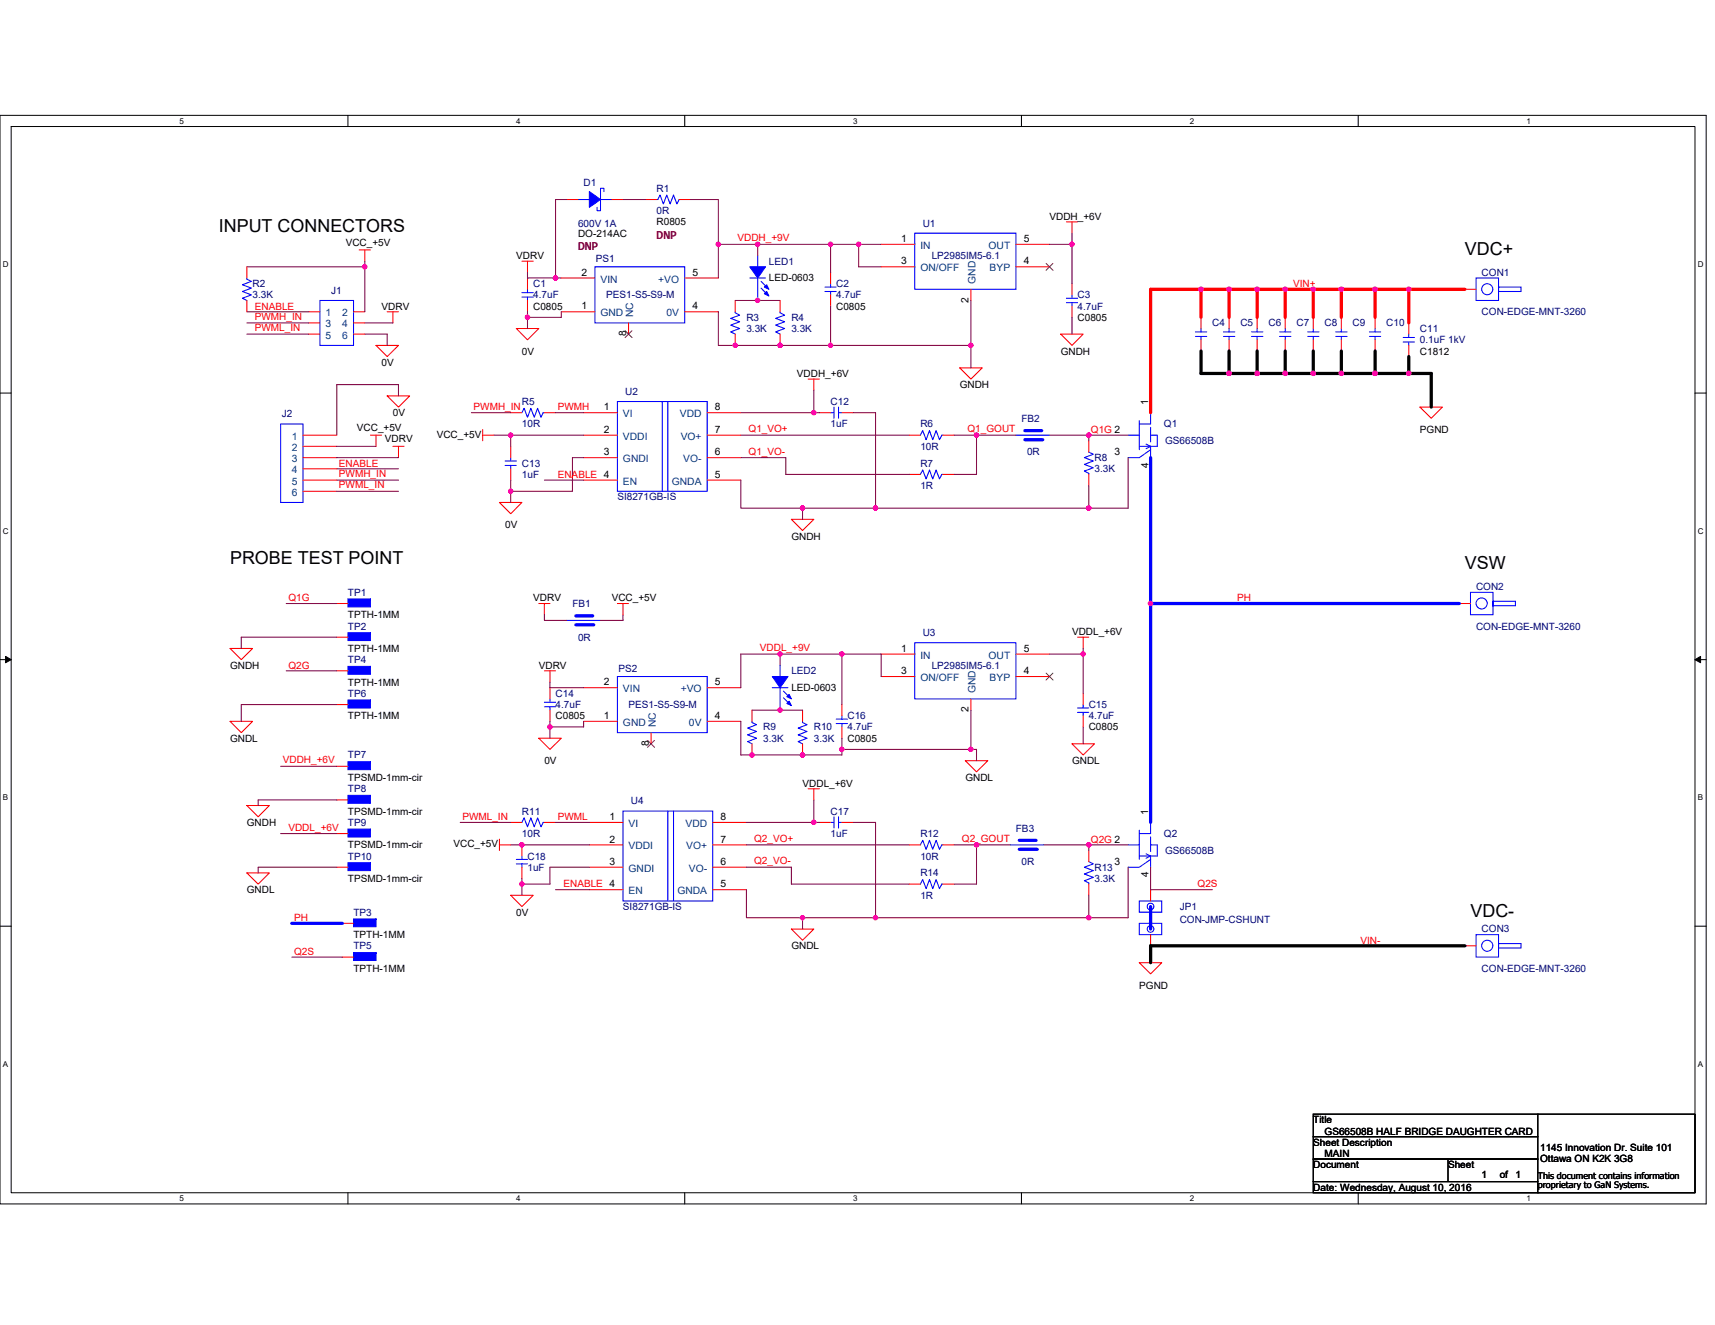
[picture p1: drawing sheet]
<svg xmlns="http://www.w3.org/2000/svg" width="279mm" height="216mm" viewBox="0 0 279 216" stroke-linecap="round" stroke-linejoin="round" font-family="sans-serif">
<path d="M0 18.8h278v177.4h-278zM1.8 20.6h274.3v173.8h-274.3z" fill="none" stroke="#000" stroke-width=".16"/>
<g fill="#fff">
<path d="M29.3 19h.7v1.4h-.7z"/>
<path d="M29.3 194.5h.7v1.5h-.7z"/>
</g>
<path d="M56.7 18.8v1.8M56.7 194.4v1.8" fill="none" stroke="#000" stroke-width=".17"/>
<g fill="#fff">
<path d="M84.1 19h.7v1.4h-.7z"/>
<path d="M84.1 194.5h.7v1.5h-.7z"/>
</g>
<path d="M111.5 18.8v1.8M111.5 194.4v1.8" fill="none" stroke="#000" stroke-width=".17"/>
<g fill="#fff">
<path d="M139 19h.7v1.4h-.7z"/>
<path d="M139 194.5h.7v1.5h-.7z"/>
</g>
<path d="M166.4 18.8v1.8M166.4 194.4v1.8" fill="none" stroke="#000" stroke-width=".17"/>
<g fill="#fff">
<path d="M193.8 19h.8v1.4h-.8z"/>
<path d="M193.8 194.5h.8v1.5h-.8z"/>
</g>
<path d="M221.3 18.8v1.8M221.3 194.4v1.8" fill="none" stroke="#000" stroke-width=".17"/>
<g fill="#fff">
<path d="M248.7 19h.7v1.4h-.7z"/>
<path d="M248.7 194.5h.7v1.5h-.7z"/>
<path d="M.5 42.3h.9v1.5h-.9z"/>
<path d="M276.6 42.3h1v1.5h-1z"/>
<path d="M.5 85.8h.9v1.4h-.9z"/>
<path d="M276.6 85.8h1v1.4h-1z"/>
</g>
<path d="M0 64.1h1.8M276.1 64.1h1.9" fill="none" stroke="#000" stroke-width=".17"/>
<g fill="#fff">
<path d="M.5 129.2h.8v1.5h-.8z"/>
<path d="M276.6 129.2h.9v1.5h-.9z"/>
</g>
<path d="M0 107.5h1.8M276.1 107.5h1.9" fill="none" stroke="#000" stroke-width=".17"/>
<path d="M.9 107l.9 .5-.9 .5zM276.1 107.5l1-.5v1z" fill="#000" stroke="#000" stroke-width=".16"/>
<g fill="#fff">
<path d="M.5 172.6h.8v1.5h-.8z"/>
<path d="M276.6 172.6h.9v1.5h-.9z"/>
</g>
<path d="M0 150.9h1.8M276.1 150.9h1.9M214 181.5h36.5v3.7h-36.5zM214 192.5h36.5v1.9h-36.5zM214 185.2h36.5v3.7h-36.5zM214 188.9h36.5v3.6h-36.5zM235.9 188.9v3.6M250.5 181.5h25.6v12.9h-25.6" fill="none" stroke="#000" stroke-width=".17"/>
<g fill="none" stroke="#f00" stroke-width=".17">
<path d="M92.4 32.5h1.8M99.7 32.5h1.8M105.2 32.5h1.8M110.6 32.5h1.9M143.6 39.8h5.4M165.5 39.8h5.5M173.7 36.2h1.9M174.6 36.2v1.8M40.2 49v1.8M40.2 43.5v1.8M50.3 50.8h1.8M50.3 52.6h1.8"/>
<path d="M50.3 54.4h1.8M57.6 50.8h1.8M57.6 52.6h1.8M57.6 54.4h1.8M58.5 40.7h1.8M59.4 40.7v1.9M61.3 56.3h3.6l-1.8 1.8zM63.1 50.8h1.8M64 50.8v1.8M84.1 53.5h3.7l-1.9 1.9zM85 42.6h1.9M85.9 42.6v1.8"/>
<path d="M85.9 45.3v1.8M85.9 49v1.8M91.4 50.8h5.5M91.4 45.3h5.5M102.4 52.6v1.8M111.5 45.3h5.5M111.5 50.8h5.5M119.8 54.4v1.9M119.8 49v1.8M123.4 41.7h.1M123.4 49h.1M127.1 54.4v1.9"/>
<path d="M127.1 49v1.8M135.3 44.4v1.8M135.3 48v1.9M143.6 43.5h5.4M156.4 59.9h3.6l-1.8 1.9zM158.2 47.1v1.9M165.5 43.5h5.5M172.8 54.4h3.7l-1.9 1.9zM174.6 46.2v1.8M174.6 49.9v1.8M195.7 55.4v1.8M195.7 51.7v1.8"/>
<path d="M200.2 55.4v1.8M200.2 51.7v1.8M204.8 55.4v1.8M204.8 51.7v1.8M209.4 55.4v1.8M209.4 51.7v1.8M214 55.4v1.8M214 51.7v1.8M218.5 55.4v1.8M218.5 51.7v1.8M224 55.4v1.8M224 51.7v1.8"/>
<path d="M229.5 56.3v1.8M229.5 52.6v1.8M238.7 47.1h1.8M49.4 70.9h5.5M49.4 72.7h5.5M49.4 74.6h5.5M49.4 76.4h5.5M49.4 78.2h5.5M60.3 70.9h1.9M61.3 70.9v1.8M63.1 64.5h3.6l-1.8 1.8zM64 72.7h1.8"/>
<path d="M64.9 72.7v1.9M78.6 70.9h1.9M78.6 70v1.8M83.2 76.4v1.8M83.2 72.7v1.9M83.2 67.2h1.8M88.7 67.2h1.8M95.1 67.2h5.5M95.1 70.9h5.5M95.1 74.6h5.5M95.1 78.2h5.5M115.2 78.2h5.5"/>
<path d="M115.2 74.6h5.5M115.2 70.9h5.5M115.2 67.2h5.5M131.7 61.8h1.8M132.6 61.8v1.8M133.5 67.2h1.8M137.2 67.2h1.8M148.1 70.9h1.8M148.1 77.3h1.8M153.6 70.9h1.8M153.6 77.3h1.8M165.5 70.9h.1"/>
<path d="M171 70.9h.1M177.4 71.8v1.9M177.4 77.3v1.8M183.8 70.9h.1M183.8 74.6h.1M187.5 67.2h.1M187.5 74.6h.1M231.3 66.3h3.7l-1.8 1.9zM49.4 80.1h5.5M54.9 98.3h1.8M81.4 81.9h3.6l-1.8 1.8zM87.8 98.3h1.8"/>
<path d="M88.7 98.3v1.9M100.6 98.3h1.8M101.5 98.3v1.9M128.9 84.6h3.7l-1.9 1.8zM237.7 98.3h1.9M37.5 105.7h3.6l-1.8 1.8zM37.5 117.5h3.6l-1.8 1.9zM54.9 114.8h1.8M54.9 103.8h1.8M54.9 109.3h1.8M88.7 109.3h1.8M89.6 109.3v1.8"/>
<path d="M89.6 112.1v1.8M89.6 115.7v1.8M92.4 101.1h.1M95.1 117.5h5.5M95.1 112.1h5.5M97.8 101.1h.1M106.1 119.4v1.8M115.2 112.1h5.5M115.2 117.5h5.5M122.5 115.7v1.8M127.1 108.4h.1M127.1 115.7h.1"/>
<path d="M130.7 115.7v1.8M137.2 114.8v1.8M137.2 118.4v1.9M143.6 106.6h5.4M143.6 110.2h5.4M158.2 113.9v1.8M165.5 110.2h5.5M165.5 106.6h5.5M175.6 103.8h1.8M176.5 103.8v1.9M176.5 113v1.8M176.5 116.6v1.8"/>
<path d="M40.2 131.3h3.7l-1.8 1.8zM54.9 135.8h1.8M54.9 130.3h1.8M54.9 124.9h1.8M81.4 137.7h1.8M81.4 136.7v1.9M83.2 134h1.8M85 137.7v1.8M87.8 120.3h3.6l-1.8 1.8zM88.7 134h1.8M96 134h5.5M96 137.7h5.5"/>
<path d="M116.1 137.7h5.5M116.1 134h5.5M122.5 121.2v1.8M130.7 121.2v1.8M131.7 128.5h1.8M132.6 128.5v1.8M133.5 134h1.8M137.2 134h1.8M148.1 137.7h1.8M153.6 137.7h1.8M157.3 124h3.6l-1.8 1.8zM164.6 137.7h.1"/>
<path d="M170.1 137.7h.1M174.6 121.2h3.7l-1.8 1.8zM177.4 138.6v1.8M183.8 137.7h.1M187.5 134h.1M40.2 142.2h3.7l-1.8 1.9zM54.9 141.3h1.8M55.8 150.5h1.8M55.8 156h1.8M83.2 145.9h3.7l-1.9 1.8zM85 141.3v1.9M96 141.3h5.5"/>
<path d="M96 145h5.5M116.1 145h5.5M116.1 141.3h5.5M128.9 151.4h3.7l-1.9 1.8zM148.1 144.1h1.8M153.6 144.1h1.8M177.4 144.1v1.8M183.8 141.3h.1M185.6 156.9h3.7l-1.8 1.8zM187.5 152.3v1.8M187.5 145v1.8M187.5 141.3h.1"/>
<path d="M238.7 154.1h1.8"/>
</g>
<g fill="none" stroke="#00f" stroke-width=".17">
<path d="M94.2 32.5h1.8M97.8 32.5h1.9M97.8 32.5v1.8h-.5v-.5M98.4 31.2v-.5h-.6v1.8M107 32.5h.2l.3-.7 .6 1.4 .5-1.4 .6 1.4 .5-1.4 .6 1.4 .3-.7M149 38h16.5v9.1h-16.5zM40.2 45.3v.2l.8 .3-1.5 .6 1.5 .5-1.5 .6 1.5 .5-1.5 .6 .7 .4M52.1 49h5.5v7.3h-5.5zM85 47.7h1.9M85 48.4h1.9M85.9 48.4v.6M85.9 47.1v.6"/>
<path d="M96.9 43.5h14.6v9.1h-14.6zM119.8 50.8v.2l.7 .4-1.5 .5 1.5 .5-1.5 .6 1.5 .5-1.5 .6 .8 .3M122.2 45.3h2.5M123.4 41.7v1.8M123.4 45.3v3.7M124 45.8l1.1 1.1M124 46.9l1.1 1.1M127.1 50.8v.2l.7 .4-1.4 .5 1.4 .5-1.4 .6 1.4 .5-1.4 .6 .7 .3M134.4 46.8h1.8M134.4 47.5h1.8M135.3 47.5v.5M135.3 46.2v.6"/>
<path d="M173.7 48.6h1.9M173.7 49.3h1.9M174.6 49.3v.6M174.6 48v.6M194.8 54.8h1.8M194.8 54.1h1.8M195.7 53.5v.6M195.7 54.8v.6M199.3 54.8h1.9M199.3 54.1h1.9M200.2 53.5v.6M200.2 54.8v.6"/>
<path d="M203.9 54.8h1.8M203.9 54.1h1.8M204.8 53.5v.6M204.8 54.8v.6M208.5 54.8h1.8M208.5 54.1h1.8M209.4 53.5v.6M209.4 54.8v.6M213 54.8h1.9M213 54.1h1.9M214 53.5v.6M214 54.8v.6"/>
<path d="M217.6 54.8h1.9M217.6 54.1h1.9M218.5 53.5v.6M218.5 54.8v.6M223.1 54.8h1.8M223.1 54.1h1.8M224 53.5v.6M224 54.8v.6M228.6 55.7h1.8M228.6 55h1.8M229.5 54.4v.6M229.5 55.7v.6"/>
<path d="M240.5 45.3h3.6v3.7h-3.6zM244.1 46.8h3.7v.7h-3.7zM45.7 69.1h3.7v12.8h-3.7zM82.3 75.8h1.8M82.3 75.1h1.8M83.2 74.6v.5M83.2 75.8v.6M85 67.2l.4-.7 .5 1.5 .6-1.5 .5 1.5 .6-1.5 .5 1.5 .4-.8h.2M100.6 65.4h14.6v14.7h-14.6zM107.9 65.4v14.7M108.8 65.4v14.7M135.3 67.2h.6"/>
<path d="M135.9 66.3v1.9M136.6 66.3v1.9M136.6 67.2h.6M149.9 70.9l.4-.7 .6 1.4 .5-1.4 .6 1.4 .5-1.4 .6 1.4 .3-.7h.2M149.9 77.3l.4-.7 .6 1.4 .5-1.4 .6 1.4 .5-1.4 .6 1.4 .3-.7h.2M165.5 70.9h5.5M177.4 73.7l.7 .3-1.4 .6 1.4 .5-1.4 .6 1.4 .5-1.4 .6 .7 .3v.2M183.8 70.9h1.8M185.6 72.7h1.9M185.6 68.5v4.8M186.7 72.4l.8 .3M187.5 73.3l-1.9 1.3h-1.8"/>
<path d="M187.5 70.9h1v1.8h-1M187.5 72.7v1.9M187.5 67.2v1.9h-1.9M187.5 72.7l-.8 .4M187.5 69.6v2.4M239.6 96.5h3.6v3.7h-3.6zM243.2 98h3.7v.7h-3.7zM88.7 114.4h1.8M88.7 115.2h1.8M89.6 115.2v.5M89.6 113.9v.5M92.4 101.1h5.4"/>
<path d="M100.6 110.2h14.6v9.2h-14.6zM122.5 117.5v.2l.8 .4-1.5 .5 1.5 .6-1.5 .5 1.5 .6-1.5 .5 .7 .4M125.8 112.1h2.6M127.1 108.4v1.8M127.1 112.1v3.6M127.6 112.6l1.1 1.1M127.6 113.7l1.1 1.1M130.7 117.5v.2l.8 .4-1.5 .5 1.5 .6-1.5 .5 1.5 .6-1.5 .5 .7 .4M136.2 117.2h1.9M136.2 117.9h1.9M137.2 117.9v.5M137.2 116.6v.6"/>
<path d="M149 104.7h16.5v9.2h-16.5zM175.6 115.4h1.8M175.6 116.1h1.8M176.5 116.1v.5M176.5 114.8v.6M85 134l.4-.7 .5 1.4 .6-1.4 .5 1.4 .6-1.4 .5 1.4 .4-.7h.2M85 139.5v.5M101.5 132.2h14.6v14.6h-14.6zM108.8 132.2v14.6M109.7 132.2v14.6M135.3 134h.6M135.9 133.1v1.8"/>
<path d="M136.6 133.1v1.8M136.6 134h.6M149.9 137.7l.4-.8 .6 1.5 .5-1.5 .6 1.5 .5-1.5 .6 1.5 .3-.7h.2M164.6 137.7h5.5M183.8 137.7h1.8M185.6 139.5h1.9M185.6 135.3v4.7M186.7 139.1l.8 .4M187.5 137.7h1v1.8h-1M187.5 139.5v1.8M187.5 134v1.8h-1.9M187.5 139.5l-.8 .3"/>
<path d="M187.5 136.4v2.3M84.1 140.8h1.8M84.1 140h1.8M85 140.8v.5M149.9 144.1l.4-.8 .6 1.5 .5-1.5 .6 1.5 .5-1.5 .6 1.5 .3-.7h.2M177.4 140.4l.7 .4-1.4 .5 1.4 .6-1.4 .5 1.4 .6-1.4 .5 .7 .4v.2M185.6 150.5h3.7v1.8h-3.7zM185.6 146.8h3.7v1.8h-3.7zM187.5 140l-1.9 1.3h-1.8M240.5 152.3h3.6v3.7h-3.6zM244.1 153.8h3.7v.7h-3.7z"/>
<circle cx="242.3" cy="47.1" r=".9"/>
<circle cx="241.4" cy="98.3" r=".9"/>
<circle cx="187.4" cy="147.7" r=".54"/>
<circle cx="187.4" cy="151.4" r=".54"/>
<circle cx="242.3" cy="154.1" r=".9"/>
</g>
<path d="M101.9 53.9l1.1 1.1M103 53.9l-1.2 1.1M170.4 42.9l1.2 1.1M171.5 42.9l-1.1 1.1M170.4 109.7l1.2 1.1M171.5 109.7l-1.1 1.1M105.5 120.6l1.1 1.2M106.6 120.6l-1.1 1.2" fill="none" stroke="#804000" stroke-width=".16"/>
<g fill="#00f" stroke="#00f" stroke-width=".17">
<path d="M56.7 135.1v1.3h3.6v-1.3z" fill-rule="evenodd"/>
<path d="M56.7 114.1v1.3h3.6v-1.3z" fill-rule="evenodd"/>
<path d="M56.7 103.1v1.3h3.6v-1.3z" fill-rule="evenodd"/>
<path d="M56.7 140.6v1.3h3.6v-1.3z" fill-rule="evenodd"/>
<path d="M57.6 149.7v1.3h3.7v-1.3z" fill-rule="evenodd"/>
<path d="M56.7 129.6v1.3h3.6v-1.3z" fill-rule="evenodd"/>
<path d="M56.7 108.6v1.3h3.6v-1.3z" fill-rule="evenodd"/>
<path d="M56.7 97.6v1.3h3.6v-1.3z" fill-rule="evenodd"/>
<path d="M96 31.2l1.8 1.3-1.8 1.3z" fill-rule="evenodd"/>
<path d="M57.6 155.2v1.3h3.7v-1.3z" fill-rule="evenodd"/>
<path d="M56.7 124.1v1.3h3.6v-1.3z" fill-rule="evenodd"/>
<path d="M122.2 43.5h2.5l-1.3 1.8z" fill-rule="evenodd"/>
<path d="M124.5 47.9l.4-.4 .4 .7z" fill-rule="evenodd"/>
<path d="M124.9 46.4l.4 .7-.8-.3z" fill-rule="evenodd"/>
<path d="M125.8 110.2h2.6l-1.3 1.9z" fill-rule="evenodd"/>
<path d="M128.2 114.6l.4-.3 .3 .7z" fill-rule="evenodd"/>
<path d="M128.2 113.5l.4-.3 .3 .7z" fill-rule="evenodd"/>
</g>
<path d="M167 70.2h2.7M167 71.6h2.9M187.5 74.6v23.7M187.5 98.3v35.7M187.5 98.3h50.2M93.8 100.4h2.8M93.8 101.8h2.9M166.1 136.9h2.7M166.1 138.4h2.9M47.5 150.5h8.3M187.5 147.7v3.7" fill="none" stroke="#00f" stroke-width=".53"/>
<g fill="none" stroke="#800040" stroke-width=".17">
<path d="M92.4 32.5h-1.9v12.8M101.5 32.5h3.7M112.5 32.5h4.5v7.3M117 39.8v5.5M117 39.8h6.4M123.4 39.8h11.9M123.4 39.8v1.9M135.3 39.8h4.6M135.3 39.8v4.6M139.9 39.8h3.7M139.9 39.8v3.7h3.7M171 39.8h3.6"/>
<path d="M174.6 38v1.8M174.6 39.8v6.4M40.2 50.8h10.1M40.2 52.6h10.1M40.2 54.4h10.1M40.2 43.5h19.2M59.4 42.6v.9M59.4 52.6h4.6M59.4 54.4h3.7v1.9M59.4 43.5v7.3M85.9 51.7v1.8M85.9 44.4v.9h4.6"/>
<path d="M85.9 50.8v.9h5.5v-.9M90.5 45.3h.9M117 50.8v5.5h18.3M119.8 49h7.3M135.3 56.3h22.9M135.3 49.9v6.4M158.2 49v7.3M158.2 56.3v3.6M174.6 51.7v2.7M54.9 72.7h6.4M54.9 74.6h10M54.9 76.4h10"/>
<path d="M54.9 78.2h10M64.9 64.5v-1.8h-10v8.2M76.8 67.2h6.4M80.5 70.9h2.7M83.2 78.2v1.9M88.7 78.2h6.4M90.5 67.2h4.6M95.1 74.6h-1.8v5.5h-10.1M95.1 70.9h-11.9v1.8M120.7 67.2h11.9M120.7 78.2v4.6h10M120.7 70.9h27.4"/>
<path d="M120.7 74.6h7.3v2.7h20.1M132.6 63.6v3.6M132.6 67.2h.9M139 67.2h3.6v15.6M155.4 70.9h10.1M159.1 70.9v6.4h-3.7M171 70.9h6.4M177.4 70.9h6.4M177.4 70.9v.9M177.4 79.1v3.7M183.8 74.6v8.2h-6.4M46.6 98.3h8.3"/>
<path d="M54.9 80.1h10M83.2 80.1v1.8M130.7 82.8v1.8M130.7 82.8h11.9M142.6 82.8h34.8M46.6 109.3h8.3M54.9 103.8h-15.6v1.9M54.9 114.8h-15.6v2.7M88.7 100.2v.9h3.7M89.6 117.5v.9h5.5v-.9M89.6 118.4v1.9M89.6 111.1v1h5.5"/>
<path d="M101.5 100.2v.9h-3.7M120.7 117.5v5.5h16.5v-.9M122.5 115.7h8.2M127.1 106.6h10.1M127.1 106.6v1.8M127.1 106.6h-6.4v5.5M137.2 106.6v8.2M137.2 106.6h6.4v3.6M158.2 115.7v6.4M171 106.6h5.5M176.5 105.7v.9M176.5 118.4v2.8"/>
<path d="M176.5 106.6v6.4M45.7 124.9h9.2M45.7 135.8h9.2M54.9 130.3h-12.8v1M75 134h8.2M83.2 137.7h12.8M90.5 134h5.5M121.6 134h11M121.6 137.7h26.5M132.6 130.3v3.7M132.6 134h.9M137.2 120.3v1.8"/>
<path d="M137.2 122.1h21M139 134h3.6v15.5M155.4 137.7h9.2M158.2 122.1h.9v1.9M159.1 137.7v6.4h-3.7M170.1 137.7h7.3M177.4 137.7h6.4M177.4 137.7v.9M47.5 156h8.3M54.9 141.3h-12.8v.9M85 144.1v1.8M85 143.2v.9"/>
<path d="M90.5 145h5.5M96 141.3h-6.4v2.8h-4.6M121.6 141.3h7.3v2.8h19.2M121.6 145v4.5h9.1M130.7 149.5v1.9M130.7 149.5h11.9M142.6 149.5h34.8M177.4 145.9v3.6M183.8 141.3v8.2h-6.4M187.5 141.3v3.7h10"/>
</g>
<g fill="#f0f" stroke="#f0f" stroke-width=".17">
<circle cx="139.9" cy="39.8" r=".35"/>
<circle cx="177.4" cy="70.9" r=".36"/>
<circle cx="195.7" cy="47.1" r=".36"/>
<circle cx="214" cy="47.1" r=".36"/>
<circle cx="209.4" cy="47.1" r=".36"/>
<circle cx="204.8" cy="47.1" r=".36"/>
<circle cx="200.2" cy="47.1" r=".36"/>
<circle cx="204.8" cy="60.8" r=".36"/>
<circle cx="200.2" cy="60.8" r=".36"/>
<circle cx="187.4" cy="98.3" r=".36"/>
<circle cx="159.1" cy="70.9" r=".36"/>
<circle cx="85.9" cy="51.7" r=".36"/>
<circle cx="214" cy="60.8" r=".36"/>
<circle cx="209.4" cy="60.8" r=".36"/>
<circle cx="177.4" cy="82.8" r=".36"/>
<circle cx="132.6" cy="67.2" r=".36"/>
<circle cx="119.8" cy="56.3" r=".35"/>
<circle cx="123.4" cy="39.8" r=".36"/>
<circle cx="117" cy="39.8" r=".35"/>
<circle cx="177.4" cy="137.6" r=".36"/>
<circle cx="159.1" cy="137.6" r=".36"/>
<circle cx="177.4" cy="149.5" r=".36"/>
<circle cx="132.6" cy="134" r=".36"/>
<circle cx="89.6" cy="118.4" r=".36"/>
<circle cx="137.1" cy="106.6" r=".36"/>
<circle cx="158.2" cy="122.1" r=".35"/>
<circle cx="137.1" cy="122.1" r=".36"/>
<circle cx="122.5" cy="123" r=".36"/>
<circle cx="130.7" cy="123" r=".36"/>
<circle cx="127.1" cy="106.6" r=".36"/>
<circle cx="218.5" cy="47.1" r=".36"/>
<circle cx="142.6" cy="82.8" r=".36"/>
<circle cx="130.7" cy="82.8" r=".36"/>
<circle cx="142.6" cy="149.5" r=".35"/>
<circle cx="130.7" cy="149.5" r=".35"/>
<circle cx="123.4" cy="48.9" r=".36"/>
<circle cx="127.1" cy="115.7" r=".36"/>
<circle cx="224" cy="60.8" r=".36"/>
<circle cx="218.5" cy="60.8" r=".36"/>
<circle cx="224" cy="47.1" r=".36"/>
<circle cx="229.5" cy="47.1" r=".35"/>
<circle cx="174.6" cy="39.8" r=".35"/>
<circle cx="127.1" cy="56.3" r=".36"/>
<circle cx="135.3" cy="39.8" r=".35"/>
<circle cx="158.2" cy="56.3" r=".35"/>
<circle cx="135.3" cy="56.3" r=".35"/>
<circle cx="176.5" cy="106.6" r=".35"/>
<circle cx="83.2" cy="70.9" r=".35"/>
<circle cx="83.2" cy="80" r=".35"/>
<circle cx="85" cy="137.6" r=".36"/>
<circle cx="85" cy="144" r=".35"/>
<circle cx="59.4" cy="43.5" r=".36"/>
<circle cx="90.5" cy="45.3" r=".36"/>
<circle cx="229.5" cy="60.8" r=".35"/>
</g>
<g fill="none" stroke="#f00" stroke-width=".53">
<path d="M195.7 47.1h-8.2v20.1M195.7 47.1v4.6M195.7 47.1h4.5M200.2 47.1v4.6M200.2 47.1h4.6M204.8 47.1v4.6M204.8 47.1h4.6M209.4 47.1v4.6M209.4 47.1h4.6M214 47.1v4.6M214 47.1h4.5M218.5 47.1h5.5"/>
<path d="M218.5 47.1v4.6M224 47.1v4.6M224 47.1h5.5M229.5 47.1h9.2M229.5 47.1v5.5"/>
</g>
<g fill="none" stroke="#000" stroke-width=".53">
<path d="M195.7 57.2v3.7h4.5M200.2 57.2v3.7M204.8 57.2v3.7M209.4 57.2v3.7M214 57.2v3.7M218.5 57.2v3.7M224 57.2v3.7M229.5 58.1v2.8M200.2 60.9h4.6M204.8 60.9h4.6M209.4 60.9h4.6M214 60.9h4.5"/>
<path d="M218.5 60.9h5.5M224 60.9h5.5M229.5 60.9h3.7v5.4M238.7 154.1h-51.2v2.8"/>
</g>
<g font-size="2.9">
<text x="35.6" y="37.9">INPUT CONNECTORS</text>
<text x="238.7" y="41.5">VDC+</text>
<text x="37.5" y="91.8">PROBE TEST POINT</text>
<text x="238.7" y="92.7">VSW</text>
<text x="239.6" y="149.4">VDC-</text>
</g>
<g font-size="2" fill="#800000">
<text x="94.2" y="40.7">DNP</text>
<text x="107" y="38.9">DNP</text>
</g>
<g font-size="1.7">
<text x="146.8" y="39.4">1</text>
<text x="166.8" y="39.4">5</text>
<text x="94.7" y="44.9">2</text>
<text x="112.8" y="44.9">5</text>
<text x="146.8" y="43.1">3</text>
<text x="166.8" y="43.1">4</text>
<text x="94.7" y="50.4">1</text>
<text x="112.8" y="50.4">4</text>
<text x="157.8" y="49.3" transform="rotate(-90 157.8 49.3)">2</text>
<text x="102" y="54.8" transform="rotate(-90 102 54.8)">8</text>
<text x="187.1" y="66" transform="rotate(-90 187.1 66)">1</text>
<text x="98.4" y="66.9">1</text>
<text x="98.4" y="70.5">2</text>
<text x="116.5" y="70.5">7</text>
<text x="116.5" y="66.9">8</text>
<text x="98.4" y="74.2">3</text>
<text x="116.5" y="77.9">5</text>
<text x="116.5" y="74.2">6</text>
<text x="181.6" y="74.2">3</text>
<text x="146.8" y="106.2">1</text>
<text x="166.8" y="106.2">5</text>
<text x="98.4" y="111.7">2</text>
<text x="116.5" y="111.7">5</text>
<text x="146.8" y="109.9">3</text>
<text x="166.8" y="109.9">4</text>
<text x="98.4" y="117.2">1</text>
<text x="116.5" y="117.2">4</text>
<text x="157.8" y="116.1" transform="rotate(-90 157.8 116.1)">2</text>
<text x="105.7" y="121.6" transform="rotate(-90 105.7 121.6)">8</text>
<text x="99.3" y="133.6">1</text>
<text x="99.3" y="137.3">2</text>
<text x="117.4" y="137.3">7</text>
<text x="117.4" y="133.6">8</text>
<text x="187.1" y="132.7" transform="rotate(-90 187.1 132.7)">1</text>
<text x="99.3" y="140.9">3</text>
<text x="117.4" y="140.9">6</text>
<text x="181.6" y="140.9">3</text>
<text x="117.4" y="144.6">5</text>
</g>
<g font-size="1.7" fill="#004080">
<text x="149.9" y="40.6">IN</text>
<text x="161.1" y="40.6">OUT</text>
<text x="97.8" y="46">VIN</text>
<text x="107.2" y="46">+VO</text>
<text x="149.9" y="44.2">ON/OFF</text>
<text x="158.9" y="46.2" transform="rotate(-90 158.9 46.2)">GND</text>
<text x="161.2" y="44.2">BYP</text>
<text x="53" y="51.5">1</text>
<text x="53" y="53.4">3</text>
<text x="55.8" y="51.5">2</text>
<text x="55.8" y="53.4">4</text>
<text x="97.8" y="51.5">GND</text>
<text x="103.2" y="51.7" transform="rotate(-90 103.2 51.7)">NC</text>
<text x="108.6" y="51.5">0V</text>
<text x="53" y="55.2">5</text>
<text x="55.8" y="55.2">6</text>
<text x="47.5" y="71.6">1</text>
<text x="101.5" y="68">VI</text>
<text x="101.5" y="71.6">VDDI</text>
<text x="110.8" y="68">VDD</text>
<text x="110.9" y="71.6">VO+</text>
<text x="47.5" y="73.5">2</text>
<text x="47.5" y="75.3">3</text>
<text x="47.5" y="77.1">4</text>
<text x="101.5" y="75.3">GNDI</text>
<text x="111.3" y="75.3">VO-</text>
<text x="47.5" y="79">5</text>
<text x="47.5" y="80.8">6</text>
<text x="101.5" y="79">EN</text>
<text x="109.5" y="79">GNDA</text>
<text x="149.9" y="107.3">IN</text>
<text x="161.1" y="107.3">OUT</text>
<text x="101.5" y="112.8">VIN</text>
<text x="110.9" y="112.8">+VO</text>
<text x="149.9" y="111">ON/OFF</text>
<text x="158.9" y="113" transform="rotate(-90 158.9 113)">GND</text>
<text x="161.2" y="111">BYP</text>
<text x="101.5" y="118.3">GND</text>
<text x="106.8" y="118.5" transform="rotate(-90 106.8 118.5)">NC</text>
<text x="112.2" y="118.3">0V</text>
<text x="102.4" y="134.7">VI</text>
<text x="111.7" y="134.7">VDD</text>
<text x="102.4" y="138.4">VDDI</text>
<text x="102.4" y="142">GNDI</text>
<text x="111.8" y="138.4">VO+</text>
<text x="112.2" y="142">VO-</text>
<text x="102.4" y="145.7">EN</text>
<text x="110.4" y="145.7">GNDA</text>
</g>
<g font-size="1.6" fill="#000080">
<text x="95.1" y="30.3">D1</text>
<text x="107" y="31.2">R1</text>
<text x="107" y="34.9">0R</text>
<text x="94.2" y="36.9">600V 1A</text>
<text x="150.3" y="36.9">U1</text>
<text x="41.1" y="46.8">R2</text>
<text x="53.9" y="47.9">J1</text>
<text x="86.9" y="46.8">C1</text>
<text x="97.1" y="42.8">PS1</text>
<text x="125.3" y="43.1">LED1</text>
<text x="136.2" y="46.8">C2</text>
<text x="151.8" y="42.2">LP2985IM5-6.1</text>
<text x="241.4" y="45">CON1</text>
<text x="41.1" y="48.6">3.3K</text>
<text x="86.9" y="48.6">4.7uF</text>
<text x="98.7" y="48.6">PES1-S5-S9-M</text>
<text x="121.6" y="52.3">R3</text>
<text x="128.9" y="52.3">R4</text>
<text x="136.2" y="48.6">4.7uF</text>
<text x="175.6" y="48.6">C3</text>
<text x="175.6" y="50.4">4.7uF</text>
<text x="197.5" y="53.2">C4</text>
<text x="202.1" y="53.2">C5</text>
<text x="206.7" y="53.2">C6</text>
<text x="211.2" y="53.2">C7</text>
<text x="215.8" y="53.2">C8</text>
<text x="220.4" y="53.2">C9</text>
<text x="225.8" y="53.2">C10</text>
<text x="241.4" y="51.4">CON-EDGE-MNT-3260</text>
<text x="121.6" y="54.1">3.3K</text>
<text x="128.9" y="54.1">3.3K</text>
<text x="231.3" y="54.1">C11</text>
<text x="231.3" y="55.9">0.1uF 1kV</text>
<text x="85" y="66">R5</text>
<text x="101.9" y="64.3">U2</text>
<text x="135.3" y="66">C12</text>
<text x="45.9" y="68">J2</text>
<text x="85" y="69.6">10R</text>
<text x="135.3" y="69.6">1uF</text>
<text x="149.9" y="69.6">R6</text>
<text x="166.4" y="68.7">FB2</text>
<text x="189.6" y="69.6">Q1</text>
<text x="85" y="76.1">C13</text>
<text x="85" y="77.9">1uF</text>
<text x="149.9" y="73.3">10R</text>
<text x="149.9" y="76.1">R7</text>
<text x="167.3" y="74.2">0R</text>
<text x="178.3" y="75.1">R8</text>
<text x="178.3" y="77">3.3K</text>
<text x="189.8" y="72.4">GS66508B</text>
<text x="100.6" y="81.5">SI8271GB-IS</text>
<text x="149.9" y="79.7">1R</text>
<text x="56.7" y="97.1">TP1</text>
<text x="93.3" y="98.9">FB1</text>
<text x="240.5" y="96.2">CON2</text>
<text x="56.7" y="102.6">TP2</text>
<text x="94.2" y="104.4">0R</text>
<text x="150.3" y="103.7">U3</text>
<text x="240.5" y="102.6">CON-EDGE-MNT-3260</text>
<text x="56.7" y="113.5">TP6</text>
<text x="56.7" y="108.1">TP4</text>
<text x="90.5" y="113.5">C14</text>
<text x="100.8" y="109.5">PS2</text>
<text x="128.9" y="109.9">LED2</text>
<text x="151.8" y="109">LP2985IM5-6.1</text>
<text x="90.5" y="115.4">4.7uF</text>
<text x="102.4" y="115.4">PES1-S5-S9-M</text>
<text x="124.4" y="119">R9</text>
<text x="132.6" y="119">R10</text>
<text x="138.1" y="117.2">C16</text>
<text x="138.1" y="119">4.7uF</text>
<text x="177.4" y="115.4">C15</text>
<text x="177.4" y="117.2">4.7uF</text>
<text x="56.7" y="123.6">TP7</text>
<text x="124.4" y="120.9">3.3K</text>
<text x="132.6" y="120.9">3.3K</text>
<text x="56.7" y="129.1">TP8</text>
<text x="102.8" y="131.1">U4</text>
<text x="56.7" y="134.6">TP9</text>
<text x="85" y="132.7">R11</text>
<text x="85" y="136.4">10R</text>
<text x="135.3" y="132.7">C17</text>
<text x="135.3" y="136.4">1uF</text>
<text x="149.9" y="136.4">R12</text>
<text x="165.5" y="135.5">FB3</text>
<text x="189.6" y="136.4">Q2</text>
<text x="56.7" y="140.1">TP10</text>
<text x="85.9" y="140.1">C18</text>
<text x="85.9" y="141.9">1uF</text>
<text x="149.9" y="140.1">10R</text>
<text x="149.9" y="142.8">R14</text>
<text x="166.4" y="141">0R</text>
<text x="178.3" y="141.9">R13</text>
<text x="178.3" y="143.7">3.3K</text>
<text x="189.8" y="139.1">GS66508B</text>
<text x="57.6" y="149.2">TP3</text>
<text x="101.5" y="148.3">SI8271GB-IS</text>
<text x="149.9" y="146.5">1R</text>
<text x="192.2" y="148.3">JP1</text>
<text x="57.6" y="154.7">TP5</text>
<text x="192.2" y="150.5">CON-JMP-CSHUNT</text>
<text x="241.4" y="151.9">CON3</text>
<text x="241.4" y="158.3">CON-EDGE-MNT-3260</text>
</g>
<g font-size="1.6">
<text x="171" y="35.8">VDDH_+6V</text>
<text x="56.3" y="40">VCC_+5V</text>
<text x="94.2" y="38.6">DO-214AC</text>
<text x="107" y="36.7">R0805</text>
<text x="84.1" y="42.2">VDRV</text>
<text x="125.3" y="45.9">LED-0603</text>
<text x="62.2" y="50.4">VDRV</text>
<text x="86.9" y="50.4">C0805</text>
<text x="136.2" y="50.4">C0805</text>
<text x="175.6" y="52.3">C0805</text>
<text x="62.2" y="59.6">0V</text>
<text x="85" y="57.8">0V</text>
<text x="172.8" y="57.8">GNDH</text>
<text x="231.3" y="57.8">C1812</text>
<text x="129.8" y="61.4">VDDH_+6V</text>
<text x="156.4" y="63.2">GNDH</text>
<text x="58.1" y="70.2">VCC_+5V</text>
<text x="64" y="67.8">0V</text>
<text x="71.1" y="71.3">VCC_+5V</text>
<text x="231.3" y="70.6">PGND</text>
<text x="62.7" y="72">VDRV</text>
<text x="187.1" y="76.2" transform="rotate(-90 187.1 76.2)">4</text>
<text x="82.3" y="86.1">0V</text>
<text x="128.9" y="87.9">GNDH</text>
<text x="56.7" y="100.7">TPTH-1MM</text>
<text x="86.9" y="98">VDRV</text>
<text x="99.7" y="98">VCC_+5V</text>
<text x="56.7" y="106.2">TPTH-1MM</text>
<text x="174.6" y="103.5">VDDL_+6V</text>
<text x="37.5" y="109">GNDH</text>
<text x="56.7" y="111.7">TPTH-1MM</text>
<text x="87.8" y="109">VDRV</text>
<text x="128.9" y="112.6">LED-0603</text>
<text x="56.7" y="117.2">TPTH-1MM</text>
<text x="90.5" y="117.2">C0805</text>
<text x="177.4" y="119">C0805</text>
<text x="37.5" y="120.9">GNDL</text>
<text x="88.7" y="124.5">0V</text>
<text x="138.1" y="120.9">C0805</text>
<text x="174.6" y="124.5">GNDL</text>
<text x="56.7" y="127.3">TPSMD-1mm-cir</text>
<text x="130.7" y="128.2">VDDL_+6V</text>
<text x="157.3" y="127.3">GNDL</text>
<text x="40.2" y="134.6">GNDH</text>
<text x="56.7" y="132.7">TPSMD-1mm-cir</text>
<text x="56.7" y="138.2">TPSMD-1mm-cir</text>
<text x="56.7" y="143.7">TPSMD-1mm-cir</text>
<text x="73.9" y="138">VCC_+5V</text>
<text x="187.1" y="143" transform="rotate(-90 187.1 143)">4</text>
<text x="40.2" y="145.5">GNDL</text>
<text x="84.1" y="149.2">0V</text>
<text x="57.6" y="152.9">TPTH-1MM</text>
<text x="128.9" y="154.7">GNDL</text>
<text x="57.6" y="158.3">TPTH-1MM</text>
<text x="185.6" y="161.1">PGND</text>
<text x="214" y="183">Title</text>
<text x="215.8" y="184.9">GS66508B HALF BRIDGE DAUGHTER CARD</text>
<text x="214" y="190.4">Document</text>
<text x="214" y="186.7">Sheet Description</text>
<text x="215.8" y="188.5">MAIN</text>
<text x="235.9" y="190.4">Sheet</text>
<text x="250.9" y="187.6">1145 Innovation Dr. Suite 101</text>
<text x="250.9" y="189.3">Ottawa ON K2K 3G8</text>
<text x="214" y="194">Date: Wednesday, August 10, 2016</text>
<text x="241.4" y="192">1</text>
<text x="244.3" y="192">of</text>
<text x="246.9" y="192">1</text>
</g>
<g font-size="1.6" fill="#f00">
<text x="120.1" y="39.3">VDDH_+9V</text>
<text x="210.7" y="46.8">VIN+</text>
<text x="41.5" y="50.4">ENABLE</text>
<text x="41.5" y="52.2">PWMH_IN</text>
<text x="41.5" y="54">PWML_IN</text>
<text x="77.2" y="66.8">PWMH_IN</text>
<text x="90.9" y="66.9">PWMH</text>
<text x="122" y="70.4">Q1_VO+</text>
<text x="157.6" y="70.4">Q1_GOUT</text>
<text x="177.7" y="70.5">Q1G 2</text>
<text x="55.2" y="76">ENABLE</text>
<text x="55.2" y="77.8">PWMH_IN</text>
<text x="90.9" y="77.9">ENABLE 4</text>
<text x="122" y="74.1">Q1_VO-</text>
<text x="55.2" y="79.6">PWML_IN</text>
<text x="47" y="98">Q1G</text>
<text x="201.5" y="98">PH</text>
<text x="123.8" y="106.1">VDDL_+9V</text>
<text x="47" y="108.9">Q2G</text>
<text x="46.1" y="124.4">VDDH_+6V</text>
<text x="47" y="135.4">VDDL_+6V</text>
<text x="75.3" y="133.5">PWML_IN</text>
<text x="90.9" y="133.6">PWML</text>
<text x="122.9" y="137.2">Q2_VO+</text>
<text x="156.7" y="137.2">Q2_GOUT</text>
<text x="177.7" y="137.3">Q2G 2</text>
<text x="122.9" y="140.8">Q2_VO-</text>
<text x="91.8" y="144.6">ENABLE 4</text>
<text x="195.1" y="144.6">Q2S</text>
<text x="47.9" y="150.1">PH</text>
<text x="47.9" y="155.6">Q2S</text>
<text x="221.6" y="153.8">VIN-</text>
</g>
<g font-size="1.5">
<text x="250.5" y="192.2">This document contains information</text>
<text x="250.5" y="193.6">proprietary to GaN Systems.</text>
</g>
<g font-size="1.3">
<text x="29.3" y="20.2">5</text>
<text x="84.1" y="20.2">4</text>
<text x="139" y="20.2">3</text>
<text x="193.8" y="20.2">2</text>
<text x="248.7" y="20.2">1</text>
<text x=".5" y="43.5">D</text>
<text x="276.6" y="43.5">D</text>
<text x=".5" y="87">C</text>
<text x="276.6" y="87">C</text>
<text x=".5" y="130.4">B</text>
<text x="276.6" y="130.4">B</text>
<text x=".5" y="173.8">A</text>
<text x="276.6" y="173.8">A</text>
<text x="29.3" y="195.7">5</text>
<text x="84.1" y="195.7">4</text>
<text x="139" y="195.7">3</text>
<text x="193.8" y="195.7">2</text>
<text x="248.7" y="195.7">1</text>
</g>
</svg>
